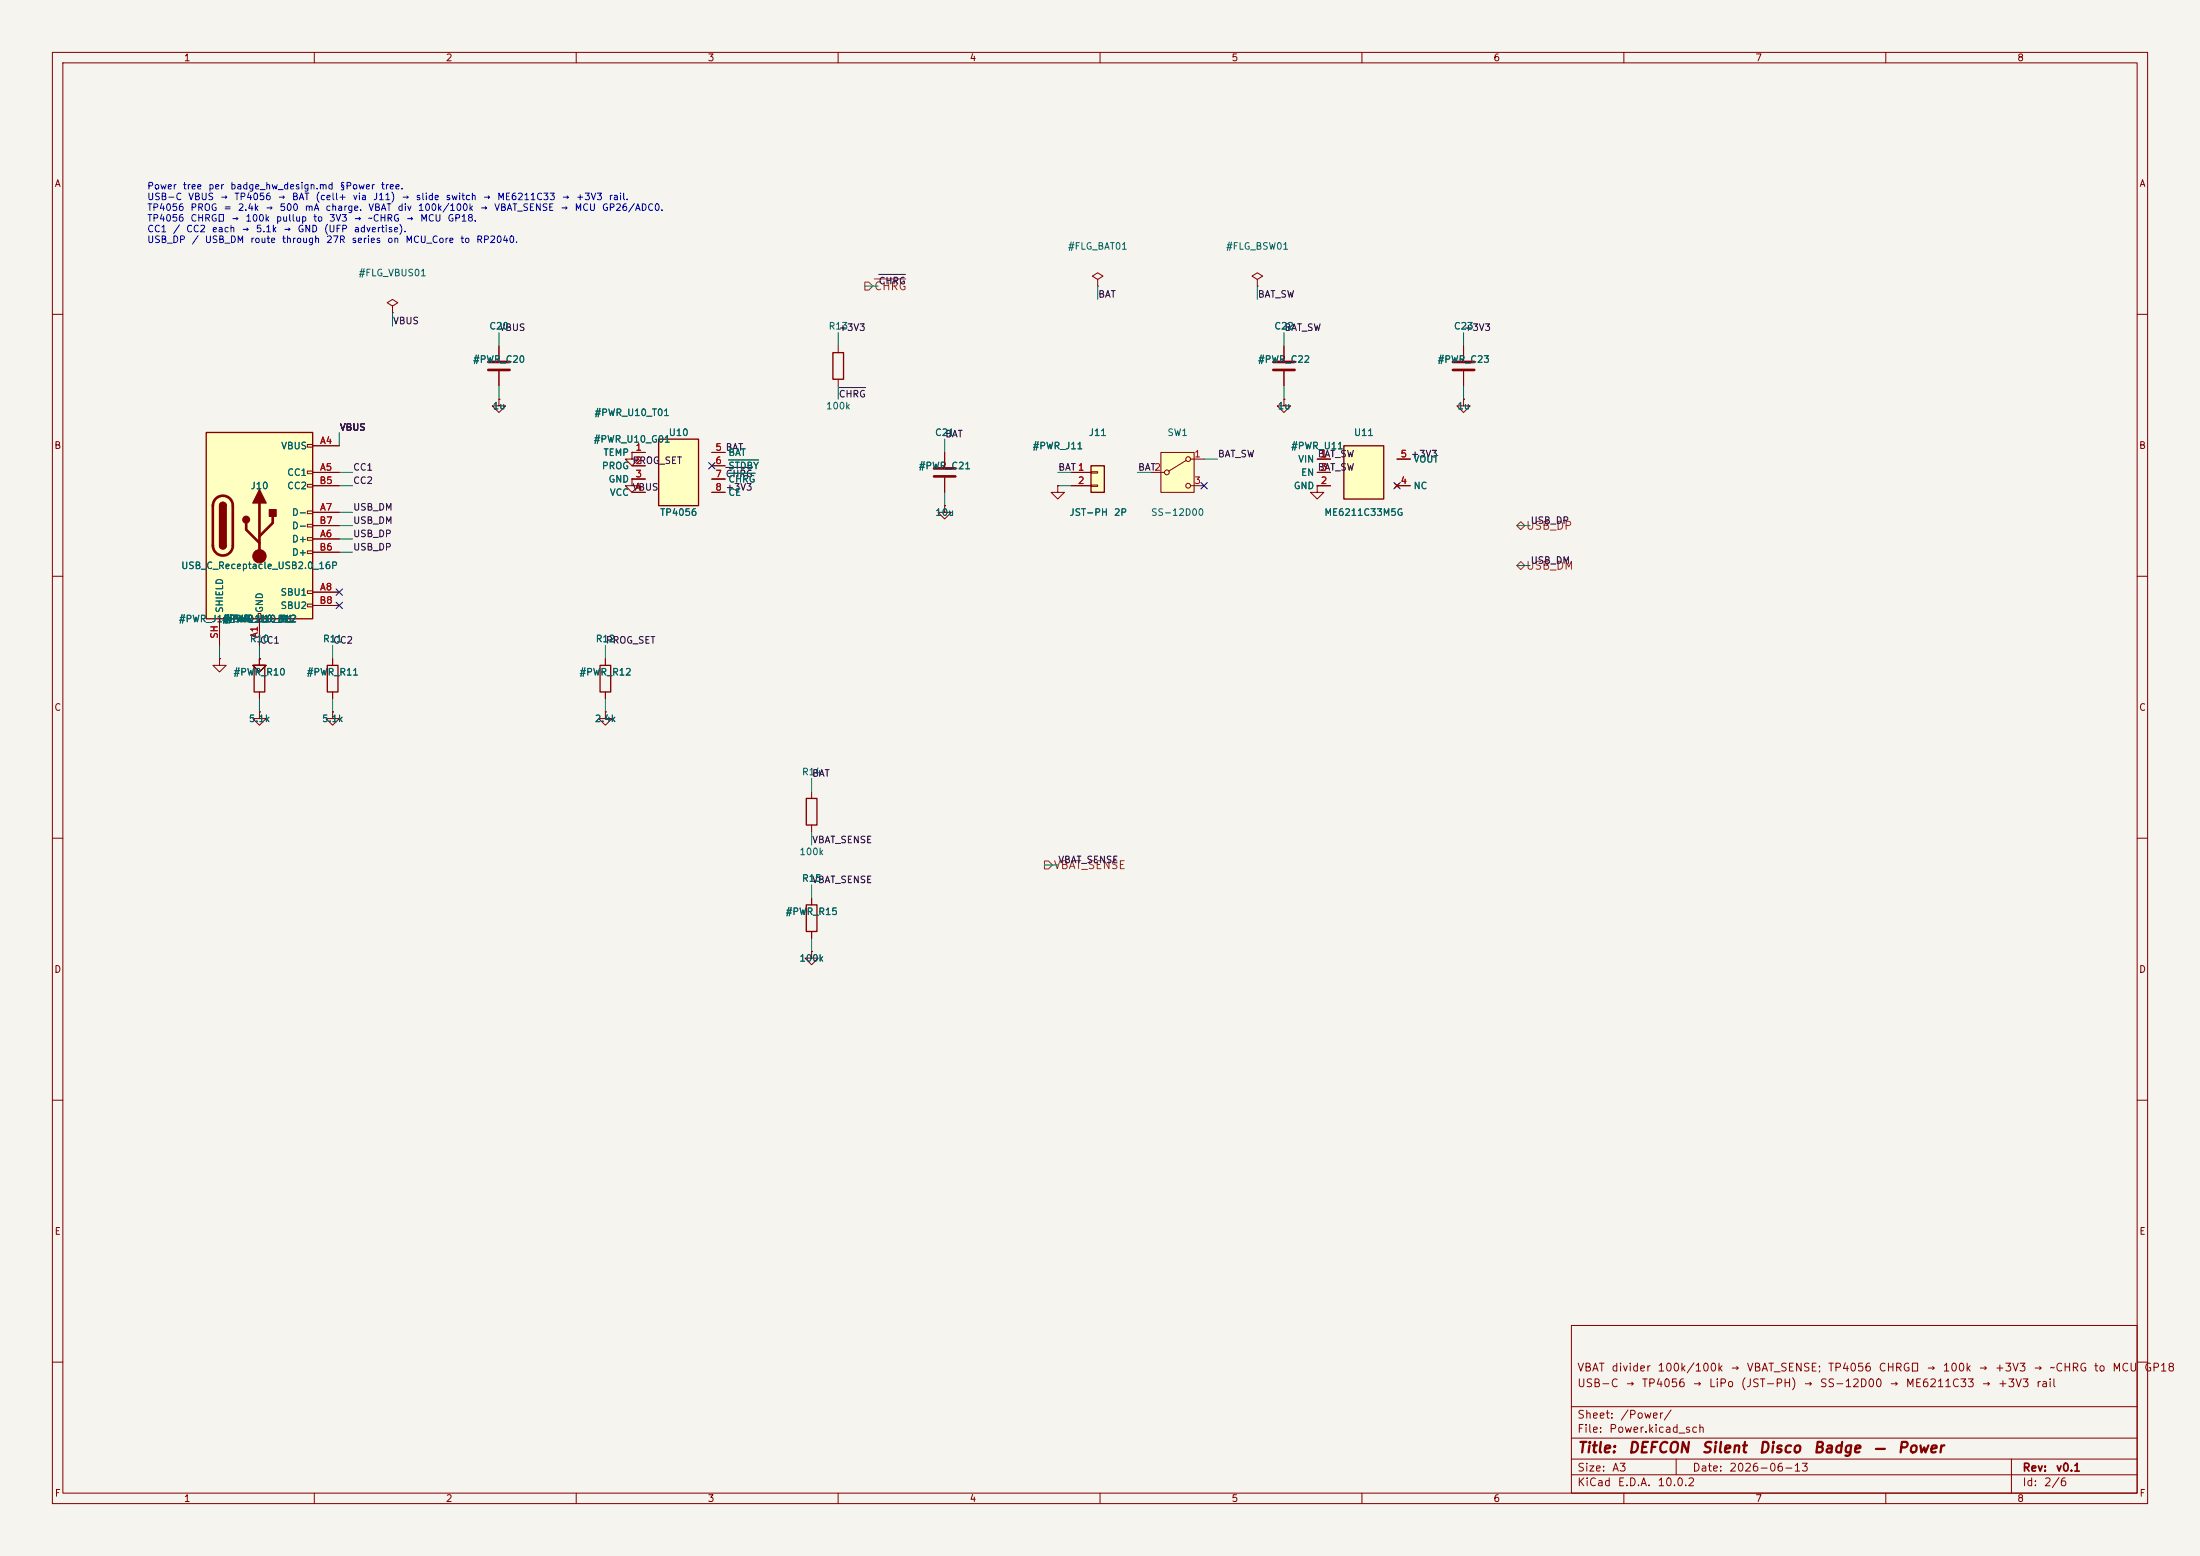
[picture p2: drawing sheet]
<svg xmlns="http://www.w3.org/2000/svg" width="420mm" height="297mm" viewBox="0 0 420 297" stroke-linecap="round" stroke-linejoin="round" font-family="sans-serif">
<path d="M0 0h420v297h-420z" fill="#f5f4ef" stroke="#f5f4ef" stroke-width=".19"/>
<g fill="none" stroke="#840000" stroke-width=".19">
<path d="M10 10h400v277h-400zM12 12h396v273h-396zM60 10v2M110 10v2M160 10v2M210 10v2M260 10v2M310 10v2M360 10v2M10 60h2M245.1 76.2v1.3h1.3l-1.3 1.2-1.3-1.2h1.3M245.1 76.2h.1"/>
<path d="M245.1 66v2.8M245.1 70.9v2.8M279.4 76.2v1.3h1.3l-1.3 1.2-1.3-1.2h1.3M279.4 76.2h.1M408 60h2M10 110h2M408 110h2M49.5 125.7v1.3h1.3l-1.3 1.3-1.2-1.3h1.2M49.5 125.7h.1M10 160h2M408 160h2M10 210h2"/>
<path d="M408 210h2M300 253h108v32h-108zM10 260h2M300 278.5h108M300 274.5h108M300 268.5h108M320 278.5v3M384 278.5v6.5M408 260h2M60 285v2M110 285v2M160 285v2"/>
<path d="M210 285v2M260 285v2M300 281.5h108M310 285v2M360 285v2"/>
</g>
<path d="M243.1 69.1h4M243.1 70.6h4" fill="none" stroke="#840000" stroke-width=".51"/>
<path d="M39.4 82.6h20.3v35.5h-20.3z" fill="#ffffc2"/>
<g fill="none" stroke="#840000" stroke-width=".19">
<path d="M74.9 58.4l1-.6-1-.6-1 .6 1 .6v1.3M74.9 59.7h.1M240 53.3l1-.6-1-.6-1 .6 1 .6v1.3M240 54.6h.1M95.2 76.2v1.3h1.3l-1.3 1.2-1.2-1.2h1.2M95.2 76.2h.1M95.2 66v2.8M95.2 70.9v2.8M160 66v1.3M160 72.4v1.3M279.4 66v2.8M279.4 70.9v2.8"/>
<path d="M58.7 84.8h1v.5h-1zM58.7 89.9h1v.5h-1zM58.7 92.5h1v.5h-1zM58.7 97.5h1v.5h-1zM59.7 85.1h5.1M59.7 90.2h5.1M59.7 97.8h5.1M59.7 92.7h5.1M180.3 96.5v1.3h1.3l-1.3 1.3-1.2-1.3h1.2M180.3 96.5h.1M180.3 86.4v2.8M180.3 91.2v2.8"/>
<path d="M201.9 92.7v1.3h1.3l-1.3 1.3-1.2-1.3h1.2M201.9 92.7h.1M251.5 92.7v1.3h1.2l-1.2 1.3-1.3-1.3h1.3M251.5 92.7h.1M41.9 118.1v5.1M49.3 117.1h.5v1h-.5zM49.5 118.1v5.1M58.7 100.1h1v.5h-1zM58.7 102.6h1v.5h-1zM58.7 105.2h1v.5h-1zM58.7 112.8h1v.5h-1zM58.7 115.3h1v.5h-1z"/>
<path d="M59.7 102.9h5.1M59.7 113h5.1M59.7 105.4h5.1M59.7 100.3h5.1M59.7 115.6h5.1M41.9 125.7v1.3h1.3l-1.3 1.3-1.3-1.3h1.3M41.9 125.7h.1M49.5 125.7v1.3h1.3l-1.3 1.3-1.2-1.3h1.2zM49.5 125.7h.1M49.5 135.9v1.3h1.3l-1.3 1.2-1.2-1.2h1.2M49.5 135.9h.1M49.5 132.1v1.3"/>
<path d="M63.5 135.9v1.3h1.3l-1.3 1.2-1.3-1.2h1.3M63.5 135.9h.1M63.5 125.7v1.3M63.5 132.1v1.3M115.6 135.9v1.3h1.2l-1.2 1.2-1.3-1.2h1.3M115.6 135.9h.1M115.6 125.7v1.3M115.6 132.1v1.3M154.9 151.1v1.3M154.9 157.5v1.3M154.9 171.5v1.2M154.9 177.8v1.3"/>
<path d="M154.9 181.6v1.3h1.3l-1.3 1.3-1.2-1.3h1.2M154.9 181.6h.1"/>
</g>
<path d="M159 67.3h2v5.1h-2zM39.4 82.6h20.3v35.5h-20.3zM41.9 96.5a.64 .64 0 0 1 .6-.6 .64 .64 0 0 1 .7 .6M41.9 104.1a.64 .64 0 0 0 .6 .7 .64 .64 0 0 0 .7-.7M48.5 127h2v5.1h-2zM62.5 127h2v5.1h-2zM114.6 127h2v5.1h-2zM153.9 152.4h2.1v5.1h-2.1zM153.9 172.7h2.1v5.1h-2.1z" fill="none" stroke="#840000" stroke-width=".25"/>
<path d="M93.2 69.1h4.1M93.2 70.6h4.1M277.4 69.1h4M277.4 70.6h4M41.2 95.2a1.9 1.9 0 0 1 2.1-.4 1.9 1.9 0 0 1 1.1 1.7v7.6a1.91 1.91 0 0 1-1.9 1.9 1.91 1.91 0 0 1-1.9-1.9v-7.7l.2-.7zM47 99.8v1.3l2.5 2.5M49.5 96v10.2M52.1 98.6v1.2l-2.6 2.6M178.3 89.4h4.1M178.3 90.9h4.1" fill="none" stroke="#840000" stroke-width=".51"/>
<g fill="#840000" stroke="#840000" stroke-width=".25">
<path d="M41.9 96.5h1.3v7.6h-1.3z"/>
<path d="M42.1 96.1a.64 .64 0 0 1 .7-.2 .64 .64 0 0 1 .4 .6h-1.3z"/>
<path d="M41.9 104.1h1.3a.64 .64 0 0 1-.7 .7 .64 .64 0 0 1-.6-.7z"/>
<path d="M49.5 93.5l1.3 2.5h-2.5z"/>
<path d="M51.4 97.3h1.3v1.3h-1.3z"/>
<circle cx="47" cy="99.2" r=".63"/>
</g>
<circle cx="49.5" cy="106.2" r="1.27" fill="#840000" stroke="#840000" stroke-width=".19"/>
<path d="M208.3 88.9h2.5v5.1h-2.5z" fill="#ffffc2"/>
<path d="M208.3 88.9h2.5v5.1h-2.5z" fill="none" stroke="#840000" stroke-width=".25"/>
<path d="M120.6 86.4v1.2h1.3l-1.3 1.3-1.2-1.3h1.2M120.6 86.4h.1M204.5 90.2h3.8M204.5 92.7h3.8M208.3 90h1.2v.3h-1.2zM208.3 92.6h1.2v.2h-1.2z" fill="none" stroke="#840000" stroke-width=".19"/>
<path d="M256.5 85.1h7.7v10.2h-7.7z" fill="#ffffc2"/>
<path d="M256.5 85.1h7.7v10.2h-7.7z" fill="none" stroke="#840000" stroke-width=".25"/>
<path d="M251.5 87.6h2.5M251.5 92.7h2.5M251.5 90.2h2.5M266.3 92.3l.8 .8M266.7 87.6h2.5M266.7 92.7h2.5M267.1 92.3l-.8 .8" fill="none" stroke="#840000" stroke-width=".19"/>
<path d="M125.7 83.8h7.6v12.7h-7.6z" fill="#ffffc2"/>
<path d="M125.7 83.8h7.6v12.7h-7.6z" fill="none" stroke="#840000" stroke-width=".25"/>
<path d="M209.5 53.3l1.1-.6-1.1-.6-1 .6 1 .6v1.3M209.5 54.6h.1M120.6 91.4v1.3h1.3l-1.3 1.3-1.2-1.3h1.2M120.6 91.4h.1M120.6 86.4h2.6M120.6 88.9h2.6M120.6 91.4h2.6M120.6 94h2.6M135.9 86.4h2.5M135.9 88.9h2.5M135.9 91.4h2.5M135.9 94h2.5" fill="none" stroke="#840000" stroke-width=".19"/>
<path d="M139.1 87.8h5.7M139.1 90.3h5.1" fill="none" stroke="#006464" stroke-width=".19"/>
<path d="M221.6 86.4h6.4v7.6h-6.4z" fill="#ffffc2"/>
<g fill="none" stroke="#840000" stroke-width=".19">
<path d="M95.2 76.2h.1M95.2 66v2.8M95.2 70.9v2.8M245.1 76.2h.1M245.1 66v2.8M245.1 70.9v2.8M279.4 76.2h.1M279.4 66v2.8M279.4 70.9v2.8M59.7 90.2h5.1M59.7 92.7h5.1M59.7 85.1h5.1"/>
<path d="M59.7 97.8h5.1M120.6 91.4h.1M120.6 86.4h.1M120.6 86.4h2.6M120.6 88.9h2.6M120.6 91.4h2.6M120.6 94h2.6M135.9 86.4h2.5M135.9 88.9h2.5M135.9 91.4h2.5M135.9 94h2.5M180.3 96.5h.1"/>
<path d="M180.3 86.4v2.8M180.3 91.2v2.8M201.9 92.7h.1M204.5 90.2h3.8M204.5 92.7h3.8M219.7 90.2h2.5M221.6 86.4h6.4v7.6h-6.4zM226.4 87.9l-3.3 2M227.3 87.6h2.6M227.3 92.7h2.6M251.5 92.7h.1M251.5 87.6h2.5"/>
<path d="M251.5 90.2h2.5M251.5 92.7h2.5M266.3 92.3l.8 .8M266.7 87.6h2.5M266.7 92.7h2.5M267.1 92.3l-.8 .8M41.9 118.1v5.1M49.5 118.1v5.1M59.7 102.9h5.1M59.7 113h5.1M59.7 105.4h5.1M59.7 100.3h5.1"/>
<path d="M59.7 115.6h5.1M41.9 125.7h.1M49.5 125.7h.1M49.5 135.9h.1M49.5 125.7v1.3M49.5 132.1v1.3M63.5 135.9h.1M63.5 125.7v1.3M63.5 132.1v1.3M115.6 135.9h.1M115.6 125.7v1.3M115.6 132.1v1.3"/>
<path d="M154.9 171.5v1.2M154.9 177.8v1.3M154.9 181.6h.1"/>
<circle cx="222.8" cy="90.2" r=".46"/>
<circle cx="226.8" cy="87.6" r=".46"/>
<circle cx="226.8" cy="92.7" r=".46"/>
</g>
<path d="M165.1 53.8h.8l.7 .8-.7 .8h-.8zM166.9 53.2h6M289.6 100.3l.7-.7 .8 .7-.8 .8zM290.3 107.2l.8 .8-.8 .7-.7-.7zM199.4 164.3h.8l.7 .8-.7 .8h-.8z" fill="none" stroke="#725600" stroke-width=".19"/>
<path d="M167.8 52.4h5.1M160.1 74h5.1M138.6 89.2h5" fill="none" stroke="#0f0f0f" stroke-width=".19"/>
<g fill="none" stroke="#009600" stroke-width=".19">
<path d="M74.9 59.7v2.5M165.1 54.6h2.5M209.5 54.6v2.6M240 54.6v2.6M95.2 63.5v2.5M95.2 73.7v2.5M160 63.5v2.5M160 73.7v2.5M245.1 63.5v2.5M245.1 73.7v2.5M279.4 63.5v2.5M279.4 73.7v2.5"/>
<path d="M64.8 82.6v2.5M64.8 90.2h2.5M64.8 92.7h2.5M64.8 97.8h2.5M120.6 91.4h2.6M120.6 94h2.6M120.6 86.4h2.6M120.6 88.9h2.6M135.9 91.4h2.5M135.9 94h2.5M135.9 86.4h2.5M180.3 83.8v2.6"/>
<path d="M180.3 94v2.5M201.9 90.2h2.6M201.9 92.7h2.6M217.2 90.2h2.5M229.9 87.6h2.5M251.5 90.2h2.5M251.5 92.7h2.5M251.5 87.6h2.5M266.7 87.6h2.5M64.8 105.4h2.5M64.8 102.9h2.5M64.8 100.3h2.5"/>
<path d="M289.6 100.3h2.5M289.6 108h2.5M41.9 123.2v2.5M49.5 123.2v2.5M49.5 133.4v2.5M63.5 123.2v2.5M63.5 133.4v2.5M115.6 123.2v2.5M115.6 133.4v2.5M154.9 148.6v2.5M154.9 158.8v2.5M154.9 168.9v2.6"/>
<path d="M154.9 179.1v2.5M199.4 165.1h2.5"/>
</g>
<path d="M135.3 88.3l1.2 1.2M136.5 88.3l-1.2 1.2M229.3 92.1l1.2 1.2M230.5 92.1l-1.2 1.2M266.1 92.1l1.2 1.2M267.3 92.1l-1.2 1.2M64.2 112.4l1.2 1.2M64.2 115l1.2 1.2M65.4 112.4l-1.2 1.2M65.4 115l-1.2 1.2" fill="none" stroke="#000084" stroke-width=".19"/>
<path d="M139.1 87.8h5.7M139.1 90.3h5.1" fill="none" stroke="#006464" stroke-width=".19"/>
<g font-size="2" fill="#840000">
<text x="301" y="277.8">Title:</text>
<text x="310.7" y="277.8">DEFCON</text>
<text x="324.7" y="277.8">Silent</text>
<text x="335.6" y="277.8">Disco</text>
<text x="346" y="277.8">Badge</text>
<text x="357.5" y="277.8">—</text>
<text x="362.1" y="277.8">Power</text>
</g>
<g font-size="1.5" fill="#725600">
<text x="166.7" y="55.8">CHRG</text>
<text x="291.2" y="101.5">USB_DP</text>
<text x="291.2" y="109.1">USB_DM</text>
<text x="201" y="166.3">VBAT_SENSE</text>
</g>
<g font-size="1.5" fill="#840000">
<text x="301" y="262.1">VBAT</text>
<text x="307.5" y="262.1">divider</text>
<text x="316.3" y="262.1">100k/100k</text>
<text x="330.2" y="262.1">→</text>
<text x="333.3" y="262.1">VBAT_SENSE;</text>
<text x="348.8" y="262.1">TP4056</text>
<text x="358.5" y="262.1">CHRG̅</text>
<text x="367.6" y="262.1">→</text>
<text x="370.7" y="262.1">100k</text>
<text x="377.5" y="262.1">→</text>
<text x="380.7" y="262.1">+3V3</text>
<text x="388" y="262.1">→</text>
<text x="391.2" y="262.1">~CHRG</text>
<text x="399.6" y="262.1">to</text>
<text x="403.1" y="262.1">MCU</text>
<text x="409.2" y="262.1">GP18</text>
<text x="301" y="265.1">USB-C</text>
<text x="310.1" y="265.1">→</text>
<text x="313.3" y="265.1">TP4056</text>
<text x="323" y="265.1">→</text>
<text x="326.1" y="265.1">LiPo</text>
<text x="332.2" y="265.1">(JST-PH)</text>
<text x="344.1" y="265.1">→</text>
<text x="347.3" y="265.1">SS-12D00</text>
<text x="360.5" y="265.1">→</text>
<text x="363.7" y="265.1">ME6211C33</text>
<text x="378.1" y="265.1">→</text>
<text x="381.3" y="265.1">+3V3</text>
<text x="388.6" y="265.1">rail</text>
<text x="301" y="273.8">File:</text>
<text x="301" y="271.1">Sheet:</text>
<text x="307.1" y="273.8">Power.kicad_sch</text>
<text x="309.2" y="271.1">/Power/</text>
<text x="301" y="281.2">Size:</text>
<text x="307.6" y="281.2">A3</text>
<text x="323" y="281.2">Date:</text>
<text x="330" y="281.2">2026-06-13</text>
<text x="386" y="281.2">Rev:</text>
<text x="392.4" y="281.2">v0.1</text>
<text x="301" y="284">KiCad</text>
<text x="308.7" y="284">E.D.A.</text>
<text x="316.3" y="284">10.0.2</text>
<text x="386" y="284">Id:</text>
<text x="390.1" y="284">2/6</text>
</g>
<g font-size="1.3" fill="#840000">
<text x="35" y="12">1</text>
<text x="85" y="12">2</text>
<text x="135" y="12">3</text>
<text x="185" y="12">4</text>
<text x="235" y="12">5</text>
<text x="285" y="12">6</text>
<text x="335" y="12">7</text>
<text x="385" y="12">8</text>
<text x="10.3" y="36">A</text>
<text x="408.3" y="36">A</text>
<text x="10.3" y="86">B</text>
<text x="408.2" y="86">B</text>
<text x="10.3" y="136">C</text>
<text x="408.2" y="136">C</text>
<text x="10.3" y="186">D</text>
<text x="408.2" y="186">D</text>
<text x="10.3" y="236">E</text>
<text x="408.3" y="236">E</text>
<text x="10.3" y="286">F</text>
<text x="35" y="287">1</text>
<text x="85" y="287">2</text>
<text x="135" y="287">3</text>
<text x="185" y="287">4</text>
<text x="235" y="287">5</text>
<text x="285" y="287">6</text>
<text x="335" y="287">7</text>
<text x="385" y="287">8</text>
<text x="408.3" y="286">F</text>
</g>
<g font-size="1.3" fill="#0000c2">
<text x="28" y="36.5">Power</text>
<text x="28" y="38.5">USB-C</text>
<text x="28" y="40.6">TP4056</text>
<text x="34.8" y="36.5">tree</text>
<text x="35.8" y="38.5">VBUS</text>
<text x="36.2" y="40.6">PROG</text>
<text x="39.7" y="36.5">per</text>
<text x="41.9" y="38.5">→</text>
<text x="42.6" y="40.6">=</text>
<text x="43.8" y="36.5">badge_hw_design.md</text>
<text x="44.6" y="38.5">TP4056</text>
<text x="45.3" y="40.6">2.4k</text>
<text x="50.5" y="40.6">→</text>
<text x="52.9" y="38.5">→</text>
<text x="53.3" y="40.6">500</text>
<text x="55.6" y="38.5">BAT</text>
<text x="58.1" y="40.6">mA</text>
<text x="60.1" y="38.5">(cell+</text>
<text x="62" y="40.6">charge.</text>
<text x="64.7" y="36.5">§Power</text>
<text x="67.2" y="38.5">via</text>
<text x="70.2" y="40.6">VBAT</text>
<text x="71.1" y="38.5">J11)</text>
<text x="72.6" y="36.5">tree.</text>
<text x="75.8" y="40.6">div</text>
<text x="76.5" y="38.5">→</text>
<text x="79.3" y="38.5">slide</text>
<text x="79.7" y="40.6">100k/100k</text>
<text x="85" y="38.5">switch</text>
<text x="91.5" y="40.6">→</text>
<text x="92.1" y="38.5">→</text>
<text x="94.2" y="40.6">VBAT_SENSE</text>
<text x="94.8" y="38.5">ME6211C33</text>
<text x="106.8" y="40.6">→</text>
<text x="107.1" y="38.5">→</text>
<text x="109.6" y="40.6">MCU</text>
<text x="109.8" y="38.5">+3V3</text>
<text x="114.8" y="40.6">GP26/ADC0.</text>
<text x="116.1" y="38.5">rail.</text>
<text x="28" y="42.6">TP4056</text>
<text x="28" y="44.6">CC1</text>
<text x="28" y="46.7">USB_DP</text>
<text x="32.9" y="44.6">/</text>
<text x="35.4" y="44.6">CC2</text>
<text x="36.2" y="42.6">CHRG̅</text>
<text x="36.5" y="46.7">/</text>
<text x="39" y="46.7">USB_DM</text>
<text x="40.3" y="44.6">each</text>
<text x="44" y="42.6">→</text>
<text x="46" y="44.6">→</text>
<text x="46.8" y="42.6">100k</text>
<text x="47.7" y="46.7">route</text>
<text x="48.7" y="44.6">5.1k</text>
<text x="52.6" y="42.6">pullup</text>
<text x="53.7" y="46.7">through</text>
<text x="54" y="44.6">→</text>
<text x="56.7" y="44.6">GND</text>
<text x="59.7" y="42.6">to</text>
<text x="61.7" y="44.6">(UFP</text>
<text x="62.2" y="46.7">27R</text>
<text x="62.7" y="42.6">3V3</text>
<text x="67" y="46.7">series</text>
<text x="67.4" y="42.6">→</text>
<text x="67.4" y="44.6">advertise).</text>
<text x="70.1" y="42.6">~CHRG</text>
<text x="73.8" y="46.7">on</text>
<text x="77.3" y="46.7">MCU_Core</text>
<text x="77.4" y="42.6">→</text>
<text x="80.1" y="42.6">MCU</text>
<text x="85.3" y="42.6">GP18.</text>
<text x="87.8" y="46.7">to</text>
<text x="90.8" y="46.7">RP2040.</text>
</g>
<g font-size="1.3" fill="#006464">
<text x="203.8" y="48">#FLG_BAT01</text>
<text x="233.9" y="48">#FLG_BSW01</text>
<text x="68.4" y="53">#FLG_VBUS01</text>
<text x="93.3" y="63.2">C20</text>
<text x="158.1" y="63.2">R13</text>
<text x="243.2" y="63.2">C22</text>
<text x="277.5" y="63.2">C23</text>
<text x="90.2" y="69.6">#PWR_C20</text>
<text x="240" y="69.6">#PWR_C22</text>
<text x="274.3" y="69.6">#PWR_C23</text>
<text x="94" y="78.4">1u</text>
<text x="113.4" y="79.7">#PWR_U10_T01</text>
<text x="127.6" y="83.5">U10</text>
<text x="157.6" y="78.4">100k</text>
<text x="178.4" y="83.5">C21</text>
<text x="207.8" y="83.5">J11</text>
<text x="222.8" y="83.5">SW1</text>
<text x="243.8" y="78.4">1u</text>
<text x="258.4" y="83.5">U11</text>
<text x="278.1" y="78.4">1u</text>
<text x="53.6" y="86.1">VBUS</text>
<text x="113.2" y="84.8">#PWR_U10_G01</text>
<text x="114.8" y="89.9">PROG</text>
<text x="115.1" y="87.3">TEMP</text>
<text x="138.9" y="87.3">BAT</text>
<text x="138.9" y="89.9">STDBY</text>
<text x="175.3" y="89.9">#PWR_C21</text>
<text x="197" y="86.1">#PWR_J11</text>
<text x="246.4" y="86.1">#PWR_U11</text>
<text x="247.7" y="88.6">VIN</text>
<text x="269.7" y="88.6">VOUT</text>
<text x="47.7" y="93.7">J10</text>
<text x="54.7" y="91.1">CC1</text>
<text x="54.7" y="93.7">CC2</text>
<text x="116.1" y="92.4">GND</text>
<text x="116.3" y="95">VCC</text>
<text x="138.9" y="92.4">CHRG</text>
<text x="138.9" y="95">CE</text>
<text x="246.9" y="93.7">GND</text>
<text x="248.3" y="91.1">EN</text>
<text x="269.7" y="93.7">NC</text>
<text x="55.6" y="98.8">D-</text>
<text x="55.6" y="101.3">D-</text>
<text x="125.9" y="98.8">TP4056</text>
<text x="178.5" y="98.8">10u</text>
<text x="204.1" y="98.8">JST-PH</text>
<text x="212.6" y="98.8">2P</text>
<text x="219.6" y="98.8">SS-12D00</text>
<text x="252.7" y="98.8">ME6211C33M5G</text>
<text x="55.6" y="103.8">D+</text>
<text x="55.6" y="106.4">D+</text>
<text x="34.5" y="108.9">USB_C_Receptacle_USB2.0_16P</text>
<text x="34" y="119.1">#PWR_J10_SH01</text>
<text x="42.3" y="119.1">#PWR_J10_B12</text>
<text x="42.4" y="119.1">#PWR_J10_A12</text>
<text x="42.9" y="117.1" transform="rotate(-90 42.9 117.1)">SHIELD</text>
<text x="42.9" y="119.1">#PWR_J10_B1</text>
<text x="43" y="119.1">#PWR_J10_A1</text>
<text x="50.5" y="117.1" transform="rotate(-90 50.5 117.1)">GND</text>
<text x="53.5" y="114">SBU1</text>
<text x="53.5" y="116.5">SBU2</text>
<text x="47.6" y="122.9">R10</text>
<text x="61.6" y="122.9">R11</text>
<text x="113.6" y="122.9">R12</text>
<text x="44.5" y="129.2">#PWR_R10</text>
<text x="58.4" y="129.2">#PWR_R11</text>
<text x="110.5" y="129.2">#PWR_R12</text>
<text x="47.4" y="138.1">5.1k</text>
<text x="61.4" y="138.1">5.1k</text>
<text x="113.4" y="138.1">2.4k</text>
<text x="153" y="148.3">R14</text>
<text x="152.5" y="163.5">100k</text>
<text x="153" y="168.6">R15</text>
<text x="149.9" y="175">#PWR_R15</text>
<text x="152.5" y="183.9">100k</text>
</g>
<g font-size="1.3" fill="#0f0f0f">
<text x="167.6" y="54.6">CHRG</text>
<text x="209.5" y="57.1">BAT</text>
<text x="240" y="57.1">BAT_SW</text>
<text x="74.9" y="62.2">VBUS</text>
<text x="95.2" y="63.5">VBUS</text>
<text x="160" y="63.5">+3V3</text>
<text x="245.1" y="63.5">BAT_SW</text>
<text x="279.4" y="63.5">+3V3</text>
<text x="160" y="76.2">CHRG</text>
<text x="64.8" y="82.5">VBUS</text>
<text x="180.3" y="83.8">BAT</text>
<text x="120.6" y="88.9">PROG_SET</text>
<text x="232.4" y="87.6">BAT_SW</text>
<text x="251.5" y="87.6">BAT_SW</text>
<text x="67.3" y="90.1">CC1</text>
<text x="67.3" y="92.7">CC2</text>
<text x="120.6" y="93.9">VBUS</text>
<text x="201.9" y="90.1">BAT1</text>
<text x="217.2" y="90.1">BAT2</text>
<text x="251.5" y="90.1">BAT_SW</text>
<text x="67.3" y="97.8">USB_DM</text>
<text x="67.3" y="100.3">USB_DM</text>
<text x="292.1" y="100.3">USB_DP</text>
<text x="67.3" y="102.8">USB_DP</text>
<text x="67.3" y="105.4">USB_DP</text>
<text x="292.1" y="107.9">USB_DM</text>
<text x="49.5" y="123.2">CC1</text>
<text x="63.5" y="123.2">CC2</text>
<text x="115.6" y="123.2">PROG_SET</text>
<text x="154.9" y="148.6">BAT</text>
<text x="154.9" y="161.3">VBAT_SENSE</text>
<text x="201.9" y="165.1">VBAT_SENSE</text>
<text x="154.9" y="168.9">VBAT_SENSE</text>
</g>
<g font-size="1.3" fill="#a90000">
<text x="61" y="85.1">A4</text>
<text x="121.2" y="86.3">1</text>
<text x="121.2" y="88.9">2</text>
<text x="136.5" y="86.3">5 BAT</text>
<text x="136.5" y="88.9">6</text>
<text x="136.5" y="86.3">5</text>
<text x="227.9" y="87.6">1</text>
<text x="252" y="87.6">1</text>
<text x="267.3" y="87.6">5 +3V3</text>
<text x="267.3" y="87.6">5</text>
<text x="60.9" y="92.7">B5</text>
<text x="61" y="90.1">A5</text>
<text x="121.2" y="91.4">3</text>
<text x="121.2" y="94">4</text>
<text x="136.5" y="91.4">7 CHRG</text>
<text x="136.5" y="94">8 +3V3</text>
<text x="136.5" y="91.4">7</text>
<text x="136.5" y="94">8</text>
<text x="205.7" y="92.7">2</text>
<text x="205.7" y="90.1">1</text>
<text x="227.9" y="92.7">3</text>
<text x="252" y="92.7">2</text>
<text x="252" y="90.1">3</text>
<text x="267.3" y="92.7">4</text>
<text x="60.9" y="100.3">B7</text>
<text x="61" y="97.8">A7</text>
<text x="60.9" y="105.4">B6</text>
<text x="61" y="102.8">A6</text>
<text x="61" y="113">A8</text>
<text x="60.9" y="115.5">B8</text>
<text x="41.9" y="122" transform="rotate(-90 41.9 122)">SH</text>
<text x="49.5" y="121.9" transform="rotate(-90 49.5 121.9)">A1</text>
</g>
</svg>
